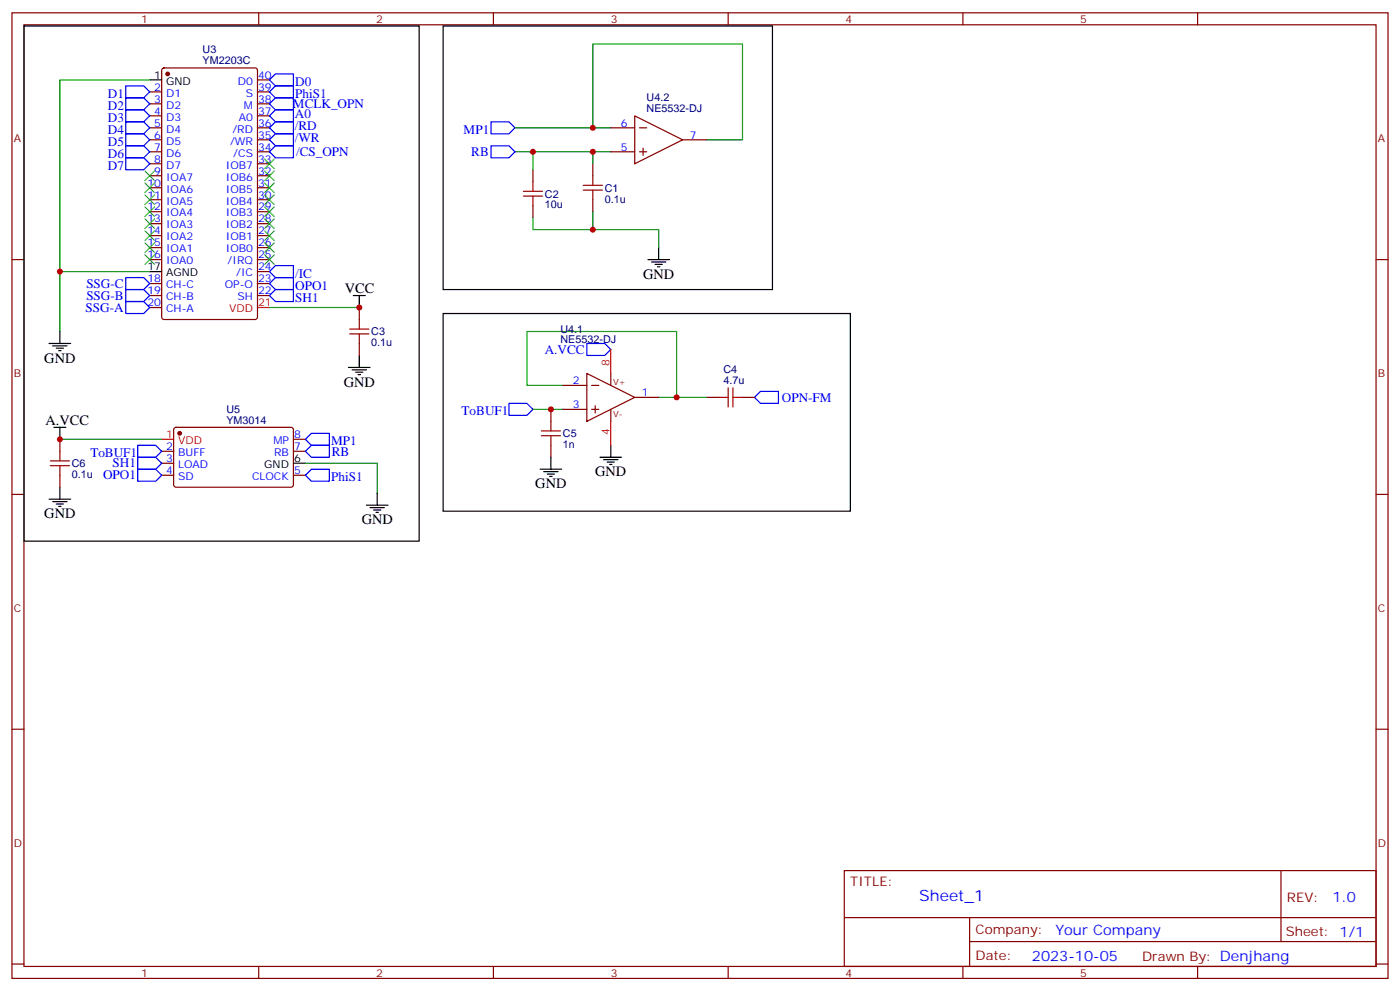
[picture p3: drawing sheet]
<svg xmlns="http://www.w3.org/2000/svg" width="412mm" height="292mm" viewBox="0 0 412 292" stroke-linecap="round" stroke-linejoin="round" font-family="sans-serif">
<g fill="none" stroke="#870000" stroke-width=".35">
<path d="M3.5 3.8h405.4v284.3h-405.4zM7.1 7.3h398.2v277.3h-398.2zM76.2 3.8v3.5M145.3 3.8v3.5M214.5 3.8v3.5M283.6 3.8v3.5M352.8 3.8v3.5M44.1 27.1h3.5M44.1 30.6h3.5M44.1 34.1h3.5M44.1 37.6h3.5M47.9 20.2l.4-.2h26.8l.7 .4v73l-.4 .6-27.1 .1-.6-.5-.1-72.9z"/>
<path d="M75.8 27.1h3.6M75.8 30.6h3.6M75.8 34.1h3.6M75.8 37.6h3.6M75.8 23.5h3.6M179.9 37.6h7.1M187 34.1l14.1 7.1-14.1 7zM188.4 37.6h2.1M44.1 41.2h3.5M44.1 44.7h3.5M44.1 48.2h3.5M44.1 51.8h3.5"/>
<path d="M44.1 55.3h3.5M44.1 58.8h3.5M75.8 41.2h3.6M75.8 44.7h3.6M75.8 48.2h3.6M75.8 51.8h3.6M75.8 55.3h3.6M75.8 58.8h3.6M157 50v3.5M174.6 48.2v3.6M174.6 58.8v3.5M179.9 44.7h7.1"/>
<path d="M188.4 44.7h2.1M189.4 43.6v2.2M201.1 41.2h7M3.5 76.4h3.6M44.1 76.4h3.5M44.1 62.3h3.5M44.1 65.9h3.5M44.1 69.4h3.5M44.1 72.9h3.5M75.8 76.4h3.6M75.8 62.3h3.6M75.8 65.9h3.6"/>
<path d="M75.8 69.4h3.6M75.8 72.9h3.6M75.8 80h3.6M157 60.6v3.5M405.3 76.4h3.6M44.1 83.5h3.5M44.1 87h3.5M44.1 90.6h3.5M75.8 83.5h3.6M75.8 87h3.6M105.8 90.6v3.5M105.8 101.1v3.6"/>
<path d="M165.8 113.5h7.1M172.9 110l14.1 7-14.1 7.1zM174.3 113.5h2.1M175.3 119.5v2.1M179.9 110v3.5M187 117h7M208.1 117h3.6M218.7 117h3.5M17.6 129.4v3.5M17.6 139.9v3.6M47.6 132.9h3.6M47.6 136.4h3.6"/>
<path d="M47.6 139.9h3.6M51.4 126l.5-.2 34.1 .1 .4 .6v16.5l-.7 .5-34.1-.1-.4-.6v-16.3zM86.4 132.9h3.6M86.4 139.9h3.6M86.4 129.4h3.6M162.3 120.5v3.6M162.3 131.1v3.6M165.8 120.5h7.1M174.3 120.5h2.1M179.9 120.5v3.6M3.5 145.6h3.6M405.3 145.6h3.6"/>
<path d="M3.5 214.7h3.6M405.3 214.7h3.6M248.7 256.4h156.6v28.2h-156.6zM377.3 256.4v20.9M248.7 270.2h156.5M285.6 277.3h119.6M285.6 270.2v14.1M3.5 283.9h3.6M76.2 284.6v3.5M145.3 284.6v3.5M214.5 284.6v3.5M283.6 284.6v3.5"/>
<path d="M352.8 284.6v3.5M405.3 283.9h3.6"/>
</g>
<g fill="#870000" stroke="#870000" stroke-width=".35">
<circle cx="52.9" cy="127.6" r=".53"/>
<circle cx="49.4" cy="21.8" r=".53"/>
</g>
<path d="M75.8 90.6h3.6M179.9 102.9v7.1M47.6 129.4h3.6M179.9 124.1v7" fill="none" stroke="#f00" stroke-width=".35"/>
<g fill="none" stroke="#000" stroke-width=".35">
<path d="M7.1 7.7h116.4v151.6h-116.4zM130.5 7.7h97v77.6h-97zM44.1 23.5h3.5M44.1 80h3.5M190.9 76.4h6.3M191.9 77.2h4.2M193 77.9h2.1M193.7 78.6h.7M194 72.9v3.5M17.6 97.6v3.5M104.1 87h3.5M105.8 87v3.6"/>
<path d="M130.5 92.3h120v58.2h-120zM14.5 101.1h6.3M15.5 101.8h4.3M16.6 102.6h2.1M17.3 103.3h.7M102.7 108.2h6.3M103.7 108.9h4.2M104.8 109.6h2.1M105.5 110.3h.7M105.8 104.7v3.5M15.9 125.8h3.5M17.6 125.8v3.6"/>
<path d="M86.4 136.4h3.6M159.1 138.2h6.4M160.2 138.9h4.2M161.2 139.6h2.1M162.3 134.7v3.5M176.7 134.7h6.4M177.8 135.4h4.2M178.9 136.1h2.1M179.6 136.8h.7M179.9 131.1v3.6M14.5 147h6.3M15.5 147.7h4.3"/>
<path d="M16.6 148.4h2.1M17.3 149.1h.7M17.6 143.5v3.5M107.9 148.8h6.4M109 149.5h4.2M110.1 150.2h2.1M110.8 150.9h.7M111.1 145.2v3.6M161.9 140.3h.7"/>
</g>
<g fill="none" stroke="#00f" stroke-width=".35">
<path d="M37 39.4h5.3l1.8 1.8-1.8 1.7h-5.3zM37 35.9h5.3l1.8 1.7-1.8 1.8h-5.3zM37 32.3h5.3l1.8 1.8-1.8 1.8h-5.3zM37 28.8h5.3l1.8 1.8-1.8 1.7h-5.3zM37 25.3h5.3l1.8 1.8-1.8 1.7h-5.3zM79.4 34.1l1.7-1.8h5.3v3.6h-5.3zM81.1 35.9h5.3v3.5h-5.3l-1.7-1.8zM81.1 28.8h5.3v3.5h-5.3l-1.7-1.7zM81.1 25.3h5.3v3.5h-5.3l-1.7-1.7zM81.1 21.8h5.3v3.5h-5.3l-1.7-1.8zM144.6 35.9h5.3l1.8 1.7-1.8 1.8h-5.3zM37 46.5h5.3l1.8 1.7-1.8 1.8h-5.3z"/>
<path d="M37 42.9h5.3l1.8 1.8-1.8 1.8h-5.3zM79.4 44.7l1.7-1.8h5.3v3.6h-5.3zM79.4 41.2l1.7-1.8h5.3v3.5h-5.3zM144.6 42.9h5.3l1.8 1.8-1.8 1.8h-5.3zM79.4 80l1.7-1.8h5.3v3.5h-5.3zM37 88.8h5.3l1.8 1.8-1.8 1.7h-5.3zM37 85.3h5.3l1.8 1.7-1.8 1.8h-5.3zM37 81.7h5.3l1.8 1.8-1.8 1.8h-5.3zM79.4 87l1.7-1.7h5.3v3.5h-5.3zM79.4 83.5l1.7-1.8h5.3v3.6h-5.3zM149.9 118.8h5.3l1.8 1.7-1.8 1.8h-5.3zM172.9 101.1h5.3l1.7 1.8-1.7 1.8h-5.3z"/>
<path d="M224 115.3h5.3v3.5h-5.3l-1.8-1.8zM40.6 134.7h5.3l1.7 1.7-1.7 1.8h-5.3zM40.6 138.2h5.3l1.7 1.7-1.7 1.8h-5.3zM40.6 131.1h5.3l1.7 1.8-1.7 1.8h-5.3zM91.7 131.1h5.3v3.6h-5.3l-1.7-1.8zM91.7 127.6h5.3v3.5h-5.3l-1.7-1.7zM91.7 138.2h5.3v3.5h-5.3l-1.7-1.8z"/>
</g>
<g fill="none" stroke="#a10000" stroke-width=".35">
<path d="M154.2 56.3h5.6M154.2 57.7h5.6M157 53.5v2.8M157 57.7v2.9M171.8 56h5.6M171.8 54.6h5.6M174.6 51.8v2.8M174.6 56v2.8M103 98.3h5.7M103 96.9h5.7M105.8 94.1v2.8M105.8 98.3v2.8"/>
<path d="M211.7 117h2.8M214.5 114.2v5.6M215.9 114.2v5.6M215.9 117h2.8M14.8 137.1h5.7M14.8 135.7h5.7M17.6 132.9v2.8M17.6 137.1v2.8M159.5 128.3h5.6M159.5 126.9h5.6M162.3 124.1v2.8M162.3 128.3v2.8"/>
</g>
<g fill="none" stroke="#008700" stroke-width=".35">
<path d="M44.1 23.5h-26.5v56.5M151.7 37.6h28.2M174.6 37.6v-24.7h44.1v28.3h-10.6M151.7 44.7h28.2M157 44.7v5.3M174.6 44.7v3.5M44.1 80h-26.5v17.6M174.6 62.3v5.3h-17.6v-3.5M174.6 67.6h19.4v5.3M79.4 90.6h26.4M165.8 113.5h-10.6v-15.9h44.1v19.4h-5.3M199.3 117h8.8"/>
<path d="M17.6 129.4h30M90 136.4h21.1v8.8M157 120.5h8.8"/>
</g>
<g fill="none" stroke="#3c3" stroke-width=".35">
<path d="M42.7 57.4l2.8 2.8M42.7 53.9l2.8 2.8M42.7 50.3l2.8 2.9M45.5 57.4l-2.8 2.8M45.5 53.9l-2.8 2.8M45.5 50.3l-2.8 2.9M78 46.8l2.8 2.8M78 50.3l2.8 2.9M78 53.9l2.8 2.8M78 57.4l2.8 2.8M80.8 46.8l-2.8 2.8M80.8 50.3l-2.8 2.9"/>
<path d="M80.8 53.9l-2.8 2.8M80.8 57.4l-2.8 2.8M42.7 75l2.8 2.9M42.7 71.5l2.8 2.8M42.7 68l2.8 2.8M42.7 64.5l2.8 2.8M42.7 60.9l2.8 2.8M45.5 75l-2.8 2.9M45.5 71.5l-2.8 2.8M45.5 68l-2.8 2.8M45.5 64.5l-2.8 2.8M45.5 60.9l-2.8 2.8"/>
<path d="M78 60.9l2.8 2.8M78 64.5l2.8 2.8M78 68l2.8 2.8M78 71.5l2.8 2.8M78 75l2.8 2.9M80.8 60.9l-2.8 2.8M80.8 64.5l-2.8 2.8M80.8 68l-2.8 2.8M80.8 71.5l-2.8 2.8M80.8 75l-2.8 2.9"/>
</g>
<g fill="#c00">
<circle cx="17.6" cy="129.4" r=".88"/>
<circle cx="105.8" cy="90.6" r=".88"/>
<circle cx="17.6" cy="80" r=".88"/>
<circle cx="174.6" cy="37.6" r=".88"/>
<circle cx="157" cy="44.7" r=".88"/>
<circle cx="174.6" cy="44.7" r=".88"/>
<circle cx="174.6" cy="67.6" r=".88"/>
<circle cx="199.3" cy="117" r=".88"/>
<circle cx="162.3" cy="120.5" r=".88"/>
</g>
<text font-size="4.6" fill="#00f" x="270.8" y="265.4">Sheet_1</text>
<g font-size="4.2">
<text x="189.4" y="82.1">GND</text>
<text x="101.6" y="86.3">VCC</text>
<text x="13.1" y="106.8">GND</text>
<text x="101.2" y="113.8">GND</text>
<text x="13.4" y="125.1">A.VCC</text>
<text x="157.7" y="143.8">GND</text>
<text x="175.3" y="140.3">GND</text>
<text x="13.1" y="152.6">GND</text>
<text x="106.5" y="154.4">GND</text>
</g>
<g font-size="4.2" fill="#00f">
<text x="392.5" y="265.6">1.0</text>
<text x="310.9" y="275.2">Your Company</text>
<text x="304" y="283">2023-10-05</text>
</g>
<g font-size="3.9" fill="#00f">
<text x="31.8" y="28.8">D1</text>
<text x="87" y="28.8">PhiS1</text>
<text x="87" y="25.3">D0</text>
<text x="31.8" y="35.9">D3</text>
<text x="31.8" y="32.3">D2</text>
<text x="86.3" y="31.8">MCLK_OPN</text>
<text x="86.9" y="34.8">A0</text>
<text x="31.8" y="39.4">D4</text>
<text x="86.9" y="41.9">/WR</text>
<text x="86.9" y="38.3">/RD</text>
<text x="136.6" y="39.4">MP1</text>
<text x="31.8" y="46.5">D6</text>
<text x="31.8" y="42.9">D5</text>
<text x="87.2" y="45.9">/CS_OPN</text>
<text x="138.8" y="46">RB</text>
<text x="31.8" y="50">D7</text>
<text x="87" y="81.7">/IC</text>
<text x="25.4" y="88.2">SSG-B</text>
<text x="25.4" y="84.7">SSG-C</text>
<text x="87" y="88.8">SH1</text>
<text x="87" y="85.3">OPO1</text>
<text x="25.2" y="91.8">SSG-A</text>
<text x="160.5" y="104.1">A.VCC</text>
<text x="230.3" y="118.3">OPN-FM</text>
<text x="136" y="122.3">ToBUF1</text>
<text x="97.5" y="131.1">MP1</text>
<text x="26.6" y="134.7">ToBUF1</text>
<text x="33.2" y="137.5">SH1</text>
<text x="97.7" y="134.2">RB</text>
<text x="30.4" y="141">OPO1</text>
<text x="97.5" y="141.7">PhiS1</text>
</g>
<g font-size="3.9" fill="#800">
<text x="250.5" y="260.9">TITLE:</text>
<text x="379.1" y="265.6">REV:</text>
<text x="287.4" y="275.1">Company:</text>
<text x="378.7" y="275.8">Sheet: 1/1</text>
<text x="287.4" y="282.8">Date:</text>
<text x="336.4" y="282.9">Drawn By: Denjhang</text>
</g>
<g font-size="3.2" fill="#800">
<text x="41.6" y="6.8">1</text>
<text x="110.8" y="6.8">2</text>
<text x="179.9" y="6.8">3</text>
<text x="249.1" y="6.8">4</text>
<text x="318.2" y="6.8">5</text>
<text x="4.1" y="41.9">A</text>
<text x="405.9" y="41.9">A</text>
<text x="4.1" y="111">B</text>
<text x="405.9" y="111">B</text>
<text x="4.1" y="180.2">C</text>
<text x="405.9" y="180.2">C</text>
<text x="4.1" y="249.3">D</text>
<text x="405.9" y="249.3">D</text>
<text x="41.6" y="287.6">1</text>
<text x="110.8" y="287.6">2</text>
<text x="179.9" y="287.6">3</text>
<text x="249.1" y="287.6">4</text>
<text x="318.2" y="287.6">5</text>
</g>
<g font-size="3.2" fill="#000080">
<text x="59.7" y="15.7">U3</text>
<text x="59.7" y="18.9">YM2203C</text>
<text x="190.5" y="29.8">U4.2</text>
<text x="190.5" y="32.8">NE5532-DJ</text>
<text x="160.5" y="58.2">C2</text>
<text x="178.2" y="59.6">0.1u</text>
<text x="178.2" y="56.4">C1</text>
<text x="160.5" y="61.4">10u</text>
<text x="109.4" y="101.9">0.1u</text>
<text x="109.4" y="98.8">C3</text>
<text x="165.1" y="101.1">NE5532-DJ</text>
<text x="165.1" y="98.1">U4.1</text>
<text x="213.1" y="113.1">4.7u</text>
<text x="213.1" y="109.9">C4</text>
<text x="66.7" y="124.7">YM3014</text>
<text x="66.7" y="121.7">U5</text>
<text x="165.8" y="132">1n</text>
<text x="165.8" y="128.7">C5</text>
<text x="21.2" y="137.6">C6</text>
<text x="21.2" y="140.7">0.1u</text>
</g>
<g font-size="3.2">
<text x="45.4" y="23.2">1</text>
<text x="48.9" y="24.9">GND</text>
<text x="43.4" y="79.6">17</text>
<text x="48.9" y="81.4">AGND</text>
<text x="77.8" y="137.8">GND</text>
<text x="86.6" y="136.1">6</text>
</g>
<g font-size="3.2" fill="#00f">
<text x="76" y="23.2">40</text>
<text x="45.4" y="26.7">2</text>
<text x="48.9" y="28.5">D1</text>
<text x="70.1" y="24.9">D0</text>
<text x="72.4" y="28.5">S</text>
<text x="76" y="26.7">39</text>
<text x="45.4" y="30.2">3</text>
<text x="45.4" y="33.8">4</text>
<text x="48.9" y="32">D2</text>
<text x="48.9" y="35.5">D3</text>
<text x="70.4" y="35.5">A0</text>
<text x="71.9" y="32">M</text>
<text x="76" y="33.8">37</text>
<text x="76" y="30.2">38</text>
<text x="45.4" y="37.3">5</text>
<text x="45.4" y="40.8">6</text>
<text x="48.9" y="39.1">D4</text>
<text x="68.4" y="39.1">/RD</text>
<text x="76" y="40.8">35</text>
<text x="76" y="37.3">36</text>
<text x="182.8" y="37.3">6</text>
<text x="203.2" y="40.8">7</text>
<text x="45.4" y="44.3">7</text>
<text x="45.4" y="47.9">8</text>
<text x="48.9" y="42.6">D5</text>
<text x="48.9" y="46.1">D6</text>
<text x="67.8" y="42.6">/WR</text>
<text x="68.7" y="46.1">/CS</text>
<text x="76" y="47.9">33</text>
<text x="76" y="44.3">34</text>
<text x="182.8" y="44.3">5</text>
<text x="45.4" y="51.4">9</text>
<text x="48.9" y="49.6">D7</text>
<text x="48.9" y="53.2">IOA7</text>
<text x="66.5" y="53.2">IOB6</text>
<text x="66.5" y="49.6">IOB7</text>
<text x="76" y="51.4">32</text>
<text x="43.4" y="54.9">10</text>
<text x="43.4" y="58.5">11</text>
<text x="48.9" y="56.7">IOA6</text>
<text x="66.5" y="56.7">IOB5</text>
<text x="76" y="58.5">30</text>
<text x="76" y="54.9">31</text>
<text x="43.4" y="62">12</text>
<text x="43.4" y="65.5">13</text>
<text x="48.9" y="60.2">IOA5</text>
<text x="48.9" y="63.7">IOA4</text>
<text x="66.5" y="63.7">IOB3</text>
<text x="66.5" y="60.2">IOB4</text>
<text x="76" y="65.5">28</text>
<text x="76" y="62">29</text>
<text x="43.4" y="69">14</text>
<text x="48.9" y="67.3">IOA3</text>
<text x="48.9" y="70.8">IOA2</text>
<text x="66.5" y="70.8">IOB1</text>
<text x="66.5" y="67.3">IOB2</text>
<text x="76" y="69">27</text>
<text x="43.4" y="72.6">15</text>
<text x="43.4" y="76.1">16</text>
<text x="48.9" y="74.3">IOA1</text>
<text x="48.9" y="77.9">IOA0</text>
<text x="66.5" y="74.3">IOB0</text>
<text x="67.1" y="77.9">/IRQ</text>
<text x="76" y="76.1">25</text>
<text x="76" y="72.6">26</text>
<text x="43.4" y="83.1">18</text>
<text x="69.6" y="81.4">/IC</text>
<text x="76" y="83.1">23</text>
<text x="76" y="79.6">24</text>
<text x="43.4" y="86.7">19</text>
<text x="48.9" y="84.9">CH-C</text>
<text x="48.9" y="88.4">CH-B</text>
<text x="66.2" y="84.9">OP-O</text>
<text x="70" y="88.4">SH</text>
<text x="76" y="86.7">22</text>
<text x="43.4" y="90.2">20</text>
<text x="48.9" y="92">CH-A</text>
<text x="168.7" y="113.1">2</text>
<text x="189.1" y="116.7">1</text>
<text x="168.7" y="120.2">3</text>
<text x="80.5" y="130.8">MP</text>
<text x="86.6" y="129">8</text>
<text x="49" y="132.5">2</text>
<text x="49" y="136.1">3</text>
<text x="52.5" y="134.3">BUFF</text>
<text x="52.5" y="137.8">LOAD</text>
<text x="80.7" y="134.3">RB</text>
<text x="86.6" y="132.5">7</text>
<text x="49" y="139.6">4</text>
<text x="52.5" y="141.4">SD</text>
<text x="74.2" y="141.4">CLOCK</text>
<text x="86.6" y="139.6">5</text>
</g>
<g font-size="3.2" fill="#f00">
<text x="67.5" y="92">VDD</text>
<text x="76" y="90.2">21</text>
<text x="179.6" y="107.8" transform="rotate(-90 179.6 107.8)">8</text>
<text x="49" y="129">1</text>
<text x="52.5" y="130.8">VDD</text>
<text x="179.6" y="128.2" transform="rotate(-90 179.6 128.2)">4</text>
</g>
<g font-size="2.5" fill="#800">
<text x="180.6" y="113.5">V+</text>
<text x="180.6" y="122.7">V-</text>
</g>
</svg>
